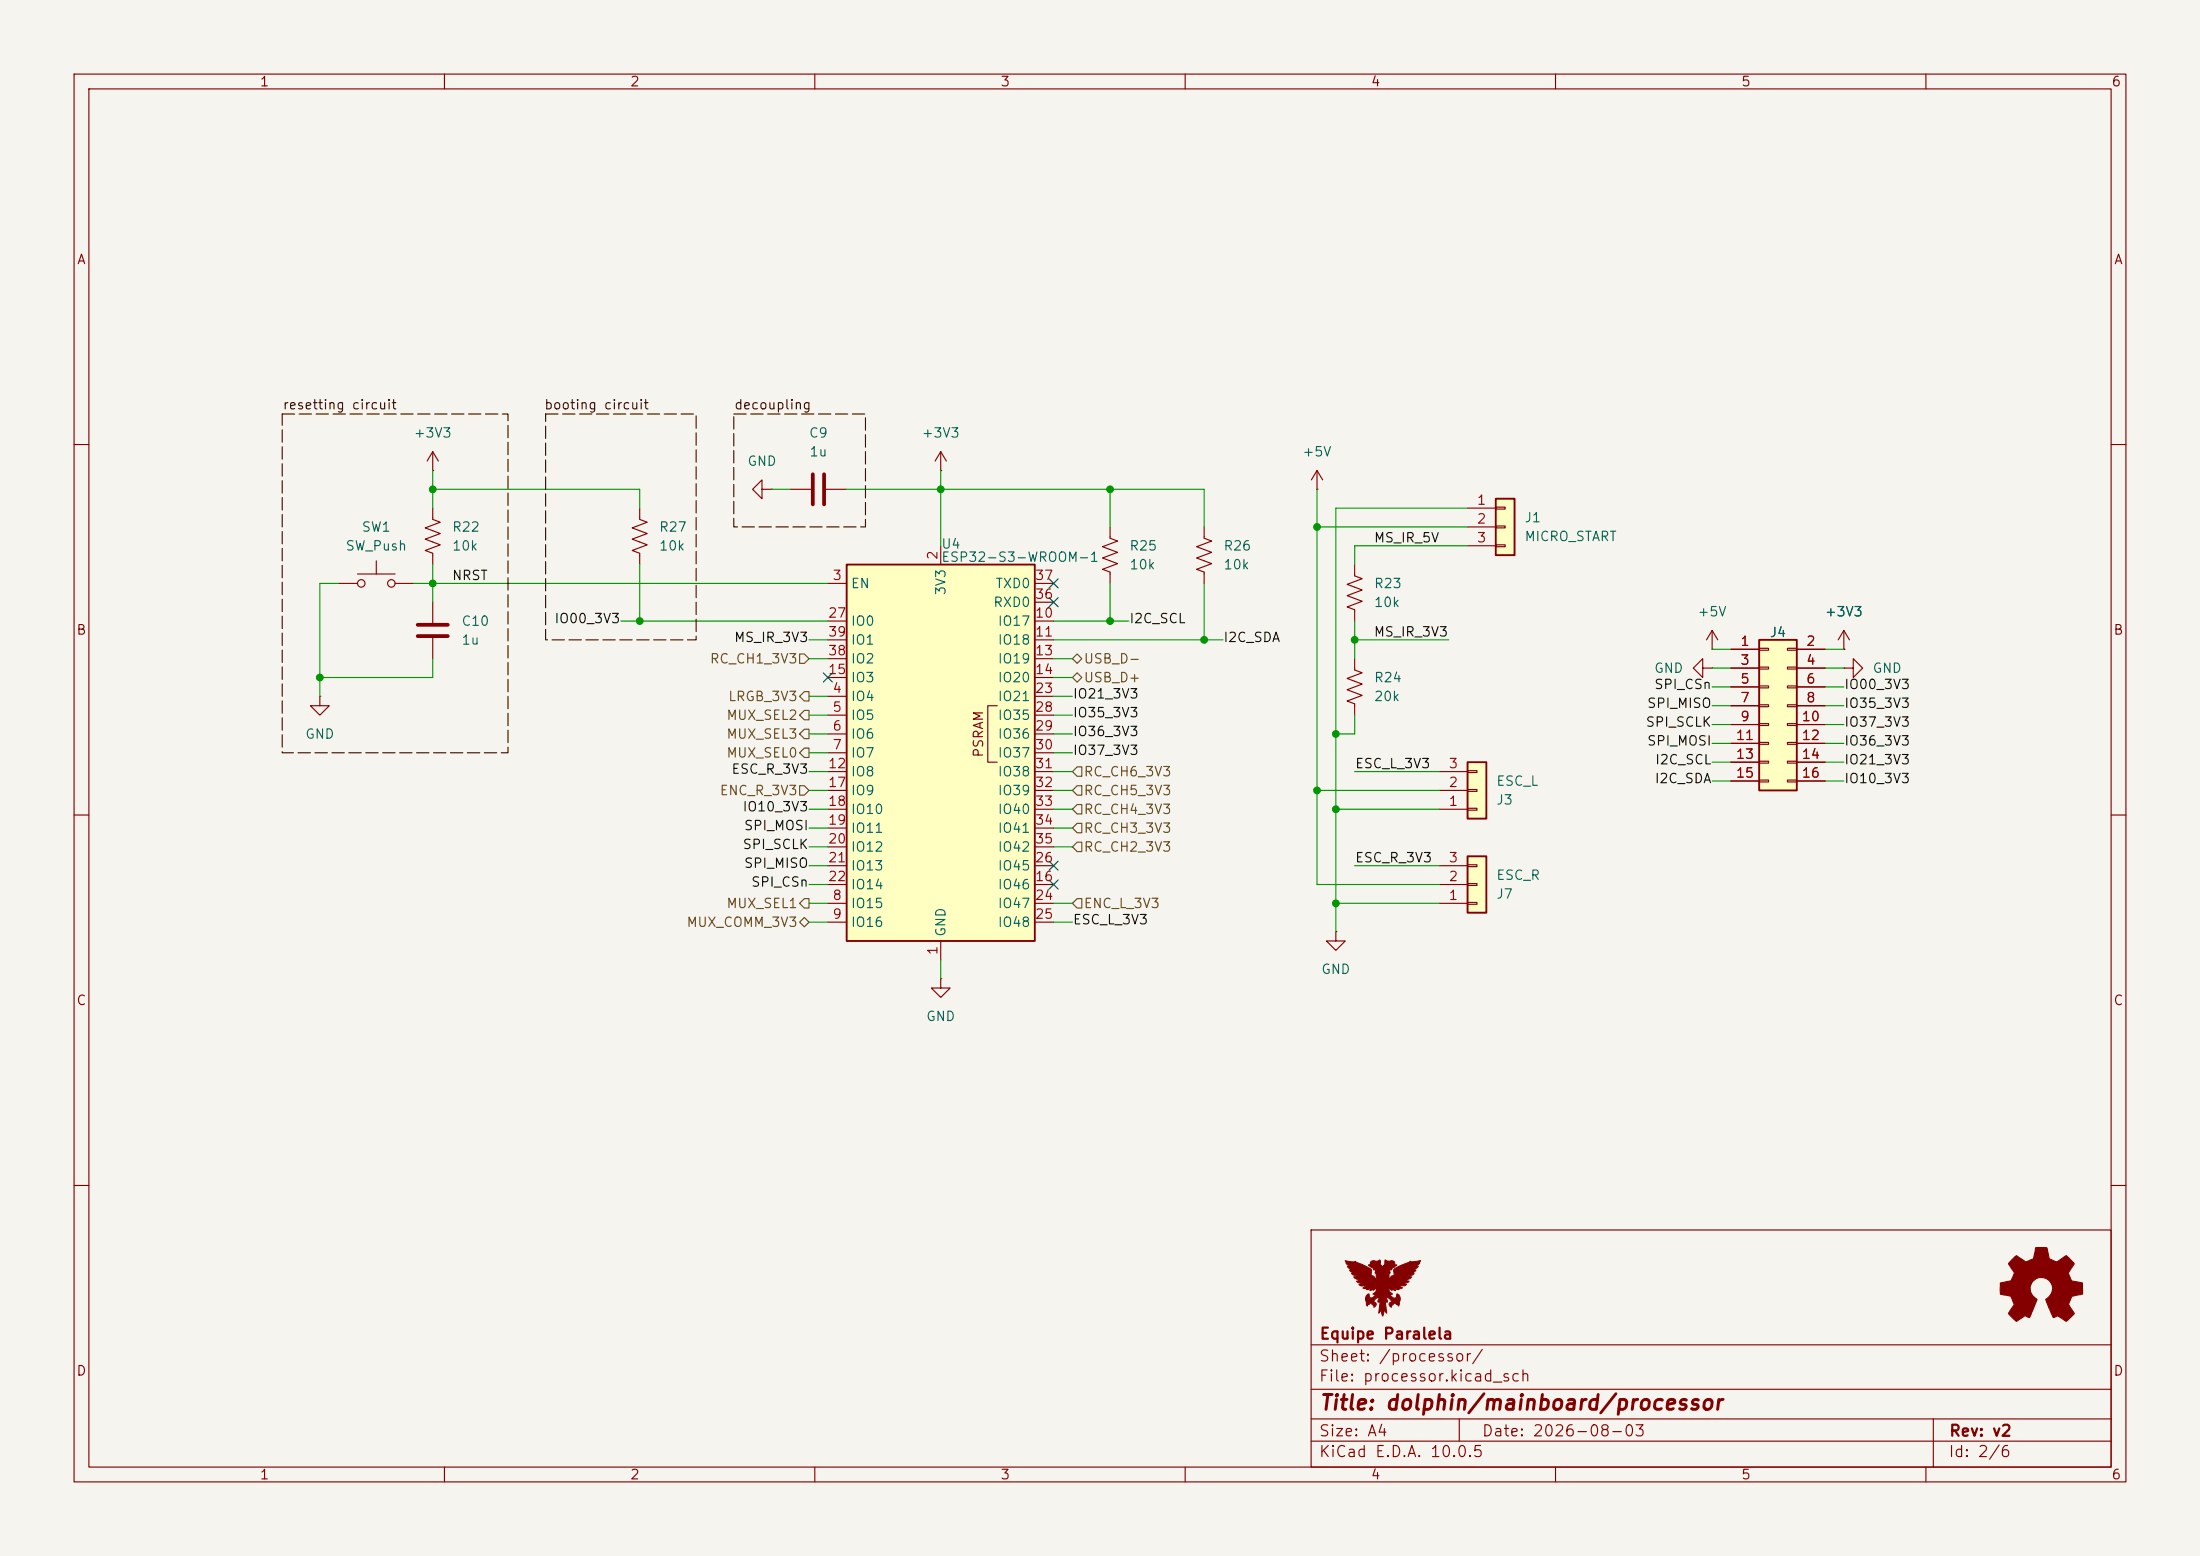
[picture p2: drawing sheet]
<svg xmlns="http://www.w3.org/2000/svg" width="297mm" height="210mm" viewBox="0 0 297 210" stroke-linecap="round" stroke-linejoin="round" font-family="sans-serif">
<path d="M0 0h297v210h-297z" fill="#f5f4ef" stroke="#f5f4ef" stroke-width=".14"/>
<g fill="none" stroke="#840000" stroke-width=".15">
<path d="M10 10h277v190h-277zM12 12h273v186h-273zM60 10v2M110 10v2M160 10v2M210 10v2M260 10v2M10 60h2M127 63.5h.1M127 61l-.8 1.2M127 61l.8 1.2M127 61v2.5"/>
<path d="M285 60h2M43.2 94v1.3h1.2l-1.2 1.2-1.3-1.2h1.3M43.2 94h.1M58.4 81.3v2.8M58.4 86.1v2.8M182.9 88.9v1.5l1 .4-2 .8 2 .7-2 .8 2 .8-2 .7 1 .4v1.5M10 110h2M285 110h2M10 160h2M177 166h108v32h-108zM285 160h2M60 198v2"/>
<path d="M110 198v2M160 198v2M177 194.5h108M177 191.5h108M177 187.5h108M177 181.5h108M197 191.5v3M210 198v2M260 198v2M261 191.5v6.5"/>
</g>
<path d="M56.4 84.3h4.1M56.4 85.9h4.1" fill="none" stroke="#840000" stroke-width=".51"/>
<path d="M201.9 67.3h2.6v7.6h-2.6z" fill="#ffffc2"/>
<path d="M201.9 67.3h2.6v7.6h-2.6z" fill="none" stroke="#840000" stroke-width=".25"/>
<path d="M182.9 76.2v1.5l1 .4-2 .8 2 .7-2 .8 2 .8-2 .7 1 .4v1.5M198.1 68.6h3.8M198.1 71.1h3.8M198.1 73.7h3.8M201.9 68.5h1.3v.2h-1.3zM201.9 71h1.3v.2h-1.3zM201.9 73.5h1.3v.3h-1.3z" fill="none" stroke="#840000" stroke-width=".15"/>
<path d="M198.1 115.6h2.6v7.6h-2.6z" fill="#ffffc2"/>
<path d="M198.1 115.6h2.6v7.6h-2.6z" fill="none" stroke="#840000" stroke-width=".25"/>
<path d="M194.3 119.4h3.8M194.3 116.8h3.8M198.1 119.3h1.3v.2h-1.3zM198.1 116.7h1.3v.3h-1.3zM194.3 121.9h3.8M198.1 121.8h1.3v.2h-1.3z" fill="none" stroke="#840000" stroke-width=".15"/>
<path d="M198.1 102.9h2.6v7.6h-2.6z" fill="#ffffc2"/>
<path d="M198.1 102.9h2.6v7.6h-2.6z" fill="none" stroke="#840000" stroke-width=".25"/>
<g fill="none" stroke="#840000" stroke-width=".15">
<path d="M106.7 66h2.8M111.5 66h2.8M149.9 71.1v1.5l1 .4-2.1 .8 2.1 .7-2.1 .8 2.1 .8-2.1 .7 1.1 .4v1.5M162.6 71.1v1.5l1 .4-2.1 .8 2.1 .7-2.1 .8 2.1 .8-2.1 .7 1.1 .4v1.5M177.8 66h.1M177.8 63.5l-.8 1.3M177.8 63.5l.8 1.3M177.8 63.5v2.5M194.3 109.2h3.8M194.3 106.7h3.8M194.3 104.1h3.8M198.1 109.1h1.3v.2h-1.3z"/>
<path d="M198.1 106.6h1.3v.2h-1.3zM198.1 104h1.3v.3h-1.3z"/>
</g>
<path d="M109.7 64v4.1M111.3 64v4.1" fill="none" stroke="#840000" stroke-width=".51"/>
<path d="M114.3 76.2h25.4v50.8h-25.4z" fill="#ffffc2"/>
<path d="M114.3 76.2h25.4v50.8h-25.4z" fill="none" stroke="#840000" stroke-width=".25"/>
<g fill="none" stroke="#840000" stroke-width=".15">
<path d="M111.8 78.7h2.5M127 73.7v2.5M139.7 78.7h2.5M111.8 94h2.5M111.8 96.5h2.5M111.8 99.1h2.5M111.8 83.8h2.5M111.8 86.4h2.5M111.8 88.9h2.5M111.8 91.4h2.5M134.6 95.3h-1.3v7.6h1.3M139.7 94h2.5"/>
<path d="M139.7 96.5h2.5M139.7 99.1h2.5M139.7 83.8h2.5M139.7 86.4h2.5M139.7 88.9h2.5M139.7 91.4h2.5M139.7 81.3h2.5M229.9 90.2v1.2l-1.3-1.2 1.3-1.3v1.3h1.2M231.1 90.2h.1M231.1 87.6h.1M231.1 85.1l.8 1.3M231.1 85.1l-.7 1.3"/>
<path d="M231.1 85.1v2.5M248.9 90.2h1.3v1.2l1.3-1.2-1.3-1.3v1.3M248.9 90.2h.1M248.9 87.6h.1M248.9 85.1l-.7 1.3M248.9 85.1l.8 1.3M248.9 85.1v2.5M111.8 101.6h2.5M111.8 104.1h2.5M111.8 119.4h2.5M111.8 106.7h2.5M111.8 109.2h2.5"/>
<path d="M111.8 111.8h2.5M111.8 114.3h2.5M111.8 116.8h2.5M139.7 101.6h2.5M139.7 104.1h2.5M139.7 119.4h2.5M139.7 106.7h2.5M139.7 109.2h2.5M139.7 111.8h2.5M139.7 114.3h2.5M139.7 116.8h2.5M111.8 121.9h2.5"/>
<path d="M111.8 124.5h2.5M127 132.1v1.3h1.3l-1.3 1.2-1.3-1.2h1.3M127 132.1h.1M127 127v2.5M139.7 121.9h2.5M139.7 124.5h2.5M180.3 125.7v1.3h1.3l-1.3 1.3-1.2-1.3h1.2M180.3 125.7h.1"/>
</g>
<path d="M181.6 170.1l.1 .1a1.56 1.56 0 0 0 1.2 0l1.4 .6a1.21 1.21 0 0 1 .9 .7v.2a.38 .38 0 0 0 .3 .6l.3 .5v-.9l-.2-.1a.22 .22 0 0 0 .1-.3 .22 .22 0 0 0-.2-.1l-.2-.3-.5-.3 .7 .1-.1-.1h-.6l-.1-.1 .5 .1v-.1h-.2v-.1l.7 .1v-.1h-.7a.47 .47 0 0 1 .3-.4 .47 .47 0 0 1 .5 0l.4-.1a.39 .39 0 0 1 .1 .5l.4 .4v-.1l1.3-.1-1.3 .1 .2-.2h1.3h-1.3l.1-.1h.7v-.1l-.7 .1v-.5l.6 .1a.48 .48 0 0 1 .5 0 .48 .48 0 0 1 .2 .5h.3l-.6 .4-.1 .3a.25 .25 0 0 0-.3 .1 .25 .25 0 0 0 .1 .3l-.2 .1v.8l.1-.1a.61 .61 0 0 1 .5-.5l.1-.1a.66 .66 0 0 1 .5-1l1.7-.8a.42 .42 0 0 0 .6 .1l.8-.2-.3 .5-.7 .4 .7-.1-.3 .3-.4 .2h.3a.41 .41 0 0 1-.5 .4l.3 .1a.37 .37 0 0 1-.5 .3h-.5l.7 .1a.97 .97 0 0 1-.9 .4l.5 .2a1 1 0 0 1-1 .1l.7 .3a.87 .87 0 0 1-1.1 .1l.5 .4-.3 .1-.3-.1 .2 .2a.69 .69 0 0 1-.7-.2l.2 .4-.5-.3v.3l-.4-.3a.76 .76 0 0 0 .5 .7l-.3 .2a.53 .53 0 0 0 .8 .2l.1-.4a.81 .81 0 0 1 .3 1.3 .22 .22 0 0 1 .1 .2 .22 .22 0 0 1-.2 .1l-.2-.1h-.1a.28 .28 0 0 0-.2-.2 .28 .28 0 0 0-.3 .2l-.2 .2 .1 .1a.38 .38 0 0 1-.4-.3 .38 .38 0 0 1 .3-.4l-.2-.4-.5-.4 .1 .5a.19 .19 0 0 1 .1 .3 .19 .19 0 0 1-.3 0l.2 1.5-.3-.5-.2 .9-.2-.9-.4 .5 .2-1.5a.19 .19 0 0 1-.3 0 .19 .19 0 0 1 .1-.3l.1-.5-.3 .3a.55 .55 0 0 0-.4 .5 .36 .36 0 0 1 .3 .4 .36 .36 0 0 1-.3 .3l-.1-.3h-.1l-.2-.2-.4 .2-.1 .2-.1-.5a.75 .75 0 0 1 .3-1.1 .39 .39 0 0 0 .3 .5 .39 .39 0 0 0 .5-.3l.1-.2-.4-.1a.79 .79 0 0 0 .5-.8l-.4 .3v-.2l-.5 .3 .2-.4-.5 .3-.2-.1 .2-.2-.3 .1h-.3l.5-.5a.81 .81 0 0 1-1-.1l.6-.2h-.7l-.3-.2 .5-.2a.88 .88 0 0 1-.8-.4h.6a1.3 1.3 0 0 1-.9-.4l.3-.1-.5-.2-.1-.2h.4l-.5-.2-.2-.3 .6 .1-.7-.4z" fill="#840000" stroke="#840000" stroke-width=".14"/>
<path d="M271.7 170l.5-.5 1.2 .8 .3-.1 .8-.3 .3-1.5h1.3h.2l.4 1.5 1 .4 1.3-.8 1 1-.8 1.4 .5 1 1.4 .3 .1 1.5-1.5 .2v.2l-.5 1 .8 1.2-.1 .1-1 .9-1.1-.7-.6 .2-1-2.4a1.54 1.54 0 0 0 .3-2.7 1.54 1.54 0 0 0-2.4 1.1 1.97 1.97 0 0 0 .9 1.6l-1 2.4-.6-.2-1.2 .7-1.1-1 .8-1.2-.4-1.1-1.4-.4v-1.4l1.2-.3a.83 .83 0 0 0 .5-.7l.2-.4-.9-1.3z" fill="#840000" stroke="#840000" stroke-width=".15"/>
<path d="M237.5 86.4h5.1v20.3h-5.1z" fill="#ffffc2"/>
<path d="M237.5 86.4h5.1v20.3h-5.1z" fill="none" stroke="#840000" stroke-width=".25"/>
<g fill="none" stroke="#840000" stroke-width=".15">
<path d="M45.7 78.7h2.6M48.3 77.5h5M50.8 75.7v1.8M53.3 78.7h2.6M58.4 68.6v1.5l1 .4-2 .7 2 .8-2 .8 2 .7-2 .8 1 .4v1.5M58.4 63.5h.1M58.4 61v2.5M58.4 61l-.7 1.2M58.4 61l.8 1.2M86.4 68.6v1.5l1 .4-2.1 .7 2.1 .8-2.1 .8 2.1 .7-2.1 .8 1.1 .4v1.5M102.9 66v-1.2l-1.3 1.2 1.3 1.3v-1.3h1.2M104.1 66h.1"/>
<path d="M233.7 87.6h3.8M233.7 90.2h3.8M233.7 92.7h3.8M233.7 95.3h3.8M233.7 97.8h3.8M237.5 87.5h1.3v.3h-1.3zM237.5 90h1.3v.3h-1.3zM237.5 92.6h1.3v.2h-1.3zM237.5 95.1h1.3v.3h-1.3zM237.5 97.7h1.3v.2h-1.3zM241.3 87.5h1.3v.3h-1.3zM241.3 90h1.3v.3h-1.3z"/>
<path d="M241.3 92.6h1.3v.2h-1.3zM241.3 95.1h1.3v.3h-1.3zM241.3 97.7h1.3v.2h-1.3zM242.6 87.6h3.8M242.6 90.2h3.8M242.6 92.7h3.8M242.6 95.3h3.8M242.6 97.8h3.8M248.9 87.6h.1M233.7 100.3h3.8M233.7 102.9h3.8M233.7 105.4h3.8"/>
<path d="M237.5 100.2h1.3v.3h-1.3zM237.5 102.7h1.3v.3h-1.3zM237.5 105.3h1.3v.2h-1.3zM241.3 100.2h1.3v.3h-1.3zM241.3 102.7h1.3v.3h-1.3zM241.3 105.3h1.3v.2h-1.3zM242.6 100.3h3.8M242.6 102.9h3.8M242.6 105.4h3.8"/>
<circle cx="48.8" cy="78.7" r=".51"/>
<circle cx="52.8" cy="78.7" r=".51"/>
</g>
<g fill="none" stroke="#725600" stroke-width=".15">
<path d="M107.9 94l.7-.7h.6v1.3h-.6zM107.9 88.3h.7l.6 .6-.6 .6h-.7zM108.6 98.4h.6v1.3h-.6l-.7-.6zM108.6 95.9h.6v1.3h-.6l-.7-.7zM144.8 88.9l.6-.6 .6 .6-.6 .6zM145.4 90.8l.6 .6-.6 .7-.6-.7zM107.9 106h.7l.6 .7-.6 .6h-.7zM108.6 101h.6v1.2h-.6l-.7-.6zM145.4 103.5h.6v1.3h-.6l-.6-.7zM145.4 111.1h.6v1.3h-.6l-.6-.6zM145.4 113.7h.6v1.2h-.6l-.6-.6zM145.4 106h.6v1.3h-.6l-.6-.6z"/>
<path d="M145.4 108.6h.6v1.3h-.6l-.6-.7zM107.9 124.5l.7-.7 .6 .7-.6 .6zM108.6 121.3h.6v1.3h-.6l-.7-.7zM145.4 121.3h.6v1.3h-.6l-.6-.7z"/>
</g>
<g fill="none" stroke="#009600" stroke-width=".15">
<path d="M45.7 78.7h-2.5v15.3M55.9 78.7h55.9M58.4 63.5v5.1M58.4 76.2v5.1M58.4 66h28v2.6M86.4 76.2v7.6M104.1 66h2.6M114.3 66h48.3v5.1M127 63.5v10.2M149.9 66v5.1M149.9 78.7v5.1M162.6 78.7v7.7"/>
<path d="M177.8 66v53.4h16.5M177.8 71.1h20.3M198.1 68.6h-17.8v57.1M198.1 73.7h-15.2v2.5M58.4 88.9v2.5h-15.2M83.8 83.8h28M109.2 99.1h2.6M109.2 94h2.6M109.2 96.5h2.6M109.2 86.4h2.6M109.2 88.9h2.6M142.2 83.8h10.2"/>
<path d="M142.2 99.1h2.6M142.2 94h2.6M142.2 96.5h2.6M142.2 91.4h2.6M142.2 86.4h22.9M142.2 88.9h2.6M182.9 96.5v2.6h-2.6M182.9 86.4h12.7M182.9 83.8v5.1M231.1 90.2h2.6M231.1 95.3h2.6M231.1 87.6h2.6"/>
<path d="M231.1 92.7h2.6M231.1 97.8h2.6M246.4 90.2h2.5M246.4 95.3h2.5M246.4 87.6h2.5M246.4 92.7h2.5M246.4 97.8h2.5M109.2 111.8h2.6M109.2 109.2h2.6M109.2 116.8h2.6M109.2 114.3h2.6M109.2 101.6h2.6"/>
<path d="M109.2 104.1h2.6M109.2 106.7h2.6M109.2 119.4h2.6M142.2 111.8h2.6M142.2 109.2h2.6M142.2 114.3h2.6M142.2 101.6h2.6M142.2 104.1h2.6M142.2 106.7h2.6M177.8 106.7h16.5M180.3 109.2h14M182.9 116.8h11.4"/>
<path d="M182.9 104.1h11.4M231.1 102.9h2.6M231.1 105.4h2.6M231.1 100.3h2.6M246.4 102.9h2.5M246.4 105.4h2.5M246.4 100.3h2.5M109.2 121.9h2.6M109.2 124.5h2.6M127 129.5v2.6M142.2 121.9h2.6M142.2 124.5h2.6"/>
<path d="M180.3 121.9h14"/>
</g>
<path d="M141.6 78.1l1.2 1.2M142.8 78.1l-1.2 1.2M111.2 90.8l1.2 1.2M112.4 90.8l-1.2 1.2M141.6 80.7l1.2 1.2M142.8 80.7l-1.2 1.2M141.6 116.2l1.2 1.2M141.6 118.8l1.2 1.2M142.8 116.2l-1.2 1.2M142.8 118.8l-1.2 1.2" fill="none" stroke="#000084" stroke-width=".15"/>
<path d="M38.1 55.9h30.5v45.7h-30.5zM73.7 55.9h20.3v30.5h-20.3zM99.1 55.9h17.7v15.2h-17.7z" fill="none" stroke="#480000" stroke-width=".15" stroke-dasharray="1.7 .6"/>
<g fill="#009600" stroke="#009600" stroke-width=".14">
<circle cx="58.4" cy="66" r=".46"/>
<circle cx="58.4" cy="78.7" r=".46"/>
<circle cx="86.4" cy="83.8" r=".46"/>
<circle cx="43.2" cy="91.4" r=".46"/>
<circle cx="180.3" cy="99.1" r=".46"/>
<circle cx="177.8" cy="71.1" r=".46"/>
<circle cx="182.9" cy="86.4" r=".46"/>
<circle cx="162.6" cy="86.4" r=".46"/>
<circle cx="127" cy="66" r=".46"/>
<circle cx="149.9" cy="83.8" r=".46"/>
<circle cx="149.9" cy="66" r=".46"/>
<circle cx="177.8" cy="106.7" r=".46"/>
<circle cx="180.3" cy="109.2" r=".46"/>
<circle cx="180.3" cy="121.9" r=".46"/>
</g>
<text font-size="2" fill="#840000" x="178" y="190.8">Title: dolphin/mainboard/processor</text>
<g font-size="1.5" fill="#840000">
<text x="178" y="184.1">Sheet: /processor/</text>
<text x="178" y="181.1">Equipe Paralela</text>
<text x="178" y="186.8">File: processor.kicad_sch</text>
<text x="178" y="197">KiCad E.D.A. 10.0.5</text>
<text x="178" y="194.2">Size: A4</text>
<text x="200" y="194.2">Date: 2026-08-03</text>
<text x="263" y="197">Id: 2/6</text>
<text x="263" y="194.2">Rev: v2</text>
</g>
<g font-size="1.3" fill="#840000">
<text x="35" y="12">1</text>
<text x="85" y="12">2</text>
<text x="135" y="12">3</text>
<text x="185" y="12">4</text>
<text x="235" y="12">5</text>
<text x="285" y="12">6</text>
<text x="10.3" y="36">A</text>
<text x="285.3" y="36">A</text>
<text x="10.2" y="86">B</text>
<text x="285.2" y="86">B</text>
<text x="133" y="102.3" transform="rotate(-90 133 102.3)">PSRAM</text>
<text x="10.2" y="136">C</text>
<text x="285.2" y="136">C</text>
<text x="10.2" y="186">D</text>
<text x="285.2" y="186">D</text>
<text x="35" y="200">1</text>
<text x="85" y="200">2</text>
<text x="135" y="200">3</text>
<text x="185" y="200">4</text>
<text x="235" y="200">5</text>
<text x="285" y="200">6</text>
</g>
<g font-size="1.3" fill="#480000">
<text x="38.1" y="55.6">resetting circuit</text>
<text x="73.4" y="55.6">booting circuit</text>
<text x="99" y="55.6">decoupling</text>
</g>
<g font-size="1.3" fill="#006464">
<text x="55.8" y="59.4">+3V3</text>
<text x="109.1" y="59.4">C9</text>
<text x="124.3" y="59.4">+3V3</text>
<text x="100.8" y="63.2">GND</text>
<text x="109.2" y="61.9">1u</text>
<text x="175.7" y="61.9">+5V</text>
<text x="205.7" y="70.8">J1</text>
<text x="46.6" y="74.6">SW_Push</text>
<text x="48.7" y="72.1">SW1</text>
<text x="60.9" y="72.1">R22</text>
<text x="60.9" y="74.6">10k</text>
<text x="88.9" y="72.1">R27</text>
<text x="88.9" y="74.6">10k</text>
<text x="127" y="74.4">U4</text>
<text x="127" y="76.1">ESP32-S3-WROOM-1</text>
<text x="152.4" y="74.6">R25</text>
<text x="152.4" y="77.2">10k</text>
<text x="165.1" y="74.6">R26</text>
<text x="165.1" y="77.2">10k</text>
<text x="205.7" y="73.4">MICRO_START</text>
<text x="114.8" y="79.7">EN</text>
<text x="128" y="80.4" transform="rotate(-90 128 80.4)">3V3</text>
<text x="134" y="82.2">RXD0</text>
<text x="134.3" y="79.7">TXD0</text>
<text x="185.4" y="79.7">R23</text>
<text x="185.4" y="82.2">10k</text>
<text x="229.1" y="83.5">+5V</text>
<text x="246.3" y="83.5">+3V3</text>
<text x="62.2" y="84.8">C10</text>
<text x="62.2" y="87.3">1u</text>
<text x="114.8" y="84.8">IO0</text>
<text x="114.8" y="89.9">IO2</text>
<text x="114.8" y="87.3">IO1</text>
<text x="134.6" y="84.8">IO17</text>
<text x="134.6" y="87.3">IO18</text>
<text x="134.6" y="89.9">IO19</text>
<text x="238.8" y="86.3">J4</text>
<text x="114.8" y="94.9">IO4</text>
<text x="114.8" y="92.4">IO3</text>
<text x="134.6" y="92.4">IO20</text>
<text x="134.6" y="94.9">IO21</text>
<text x="185.4" y="92.4">R24</text>
<text x="185.4" y="94.9">20k</text>
<text x="223.2" y="91.1">GND</text>
<text x="252.7" y="91.1">GND</text>
<text x="41.1" y="100">GND</text>
<text x="114.8" y="97.5">IO5</text>
<text x="114.8" y="100">IO6</text>
<text x="134.6" y="97.5">IO35</text>
<text x="134.6" y="100">IO36</text>
<text x="114.8" y="102.6">IO7</text>
<text x="114.8" y="105.1">IO8</text>
<text x="114.8" y="107.6">IO9</text>
<text x="134.6" y="102.6">IO37</text>
<text x="134.6" y="105.1">IO38</text>
<text x="134.6" y="107.6">IO39</text>
<text x="201.9" y="106.4">ESC_L</text>
<text x="114.8" y="110.2">IO10</text>
<text x="114.8" y="112.7">IO11</text>
<text x="134.6" y="110.2">IO40</text>
<text x="134.6" y="112.7">IO41</text>
<text x="201.9" y="108.9">J3</text>
<text x="114.8" y="115.3">IO12</text>
<text x="114.8" y="117.8">IO13</text>
<text x="134.6" y="117.8">IO45</text>
<text x="134.6" y="115.3">IO42</text>
<text x="201.9" y="119.1">ESC_R</text>
<text x="114.8" y="122.9">IO15</text>
<text x="114.8" y="125.4">IO16</text>
<text x="114.8" y="120.3">IO14</text>
<text x="134.6" y="120.3">IO46</text>
<text x="134.6" y="122.9">IO47</text>
<text x="134.6" y="125.4">IO48</text>
<text x="201.9" y="121.6">J7</text>
<text x="128" y="126.5" transform="rotate(-90 128 126.5)">GND</text>
<text x="178.3" y="131.8">GND</text>
<text x="124.9" y="138.1">GND</text>
</g>
<g font-size="1.3" fill="#a90000">
<text x="199.3" y="68.4">1</text>
<text x="199.3" y="71">2</text>
<text x="126.9" y="75.7" transform="rotate(-90 126.9 75.7)">2</text>
<text x="199.3" y="73.5">3</text>
<text x="111.7" y="83.7">27</text>
<text x="112.3" y="78.6">3</text>
<text x="139.6" y="83.7">10</text>
<text x="139.6" y="81.1">36</text>
<text x="139.6" y="78.6">37</text>
<text x="111.7" y="88.8">38</text>
<text x="111.7" y="86.2">39</text>
<text x="139.6" y="86.2">11</text>
<text x="139.6" y="88.8">13</text>
<text x="234.9" y="87.5">1</text>
<text x="243.7" y="87.5">2</text>
<text x="111.7" y="91.3">15</text>
<text x="112.3" y="93.8">4</text>
<text x="139.6" y="91.3">14</text>
<text x="139.6" y="93.8">23</text>
<text x="234.9" y="90">3</text>
<text x="234.9" y="92.6">5</text>
<text x="234.9" y="95.1">7</text>
<text x="243.7" y="90">4</text>
<text x="243.7" y="92.6">6</text>
<text x="243.7" y="95.1">8</text>
<text x="112.3" y="96.4">5</text>
<text x="112.3" y="98.9">6</text>
<text x="112.3" y="101.5">7</text>
<text x="139.6" y="96.4">28</text>
<text x="139.6" y="98.9">29</text>
<text x="139.6" y="101.5">30</text>
<text x="234.2" y="100.2">11</text>
<text x="234.9" y="97.7">9</text>
<text x="243.1" y="97.7">10</text>
<text x="243.1" y="100.2">12</text>
<text x="111.7" y="104">12</text>
<text x="111.7" y="106.5">17</text>
<text x="139.6" y="104">31</text>
<text x="139.6" y="106.5">32</text>
<text x="195.5" y="106.5">2</text>
<text x="195.5" y="104">3</text>
<text x="234.2" y="102.7">13</text>
<text x="234.2" y="105.3">15</text>
<text x="243.1" y="102.7">14</text>
<text x="243.1" y="105.3">16</text>
<text x="111.7" y="109.1">18</text>
<text x="111.7" y="111.6">19</text>
<text x="139.6" y="109.1">33</text>
<text x="139.6" y="111.6">34</text>
<text x="195.5" y="109.1">1</text>
<text x="111.7" y="114.2">20</text>
<text x="111.7" y="116.7">21</text>
<text x="111.7" y="119.2">22</text>
<text x="139.6" y="119.2">16</text>
<text x="139.6" y="116.7">26</text>
<text x="139.6" y="114.2">35</text>
<text x="195.5" y="119.2">2</text>
<text x="195.5" y="116.7">3</text>
<text x="112.3" y="121.8">8</text>
<text x="112.3" y="124.3">9</text>
<text x="139.6" y="121.8">24</text>
<text x="139.6" y="124.3">25</text>
<text x="195.5" y="121.8">1</text>
<text x="126.9" y="129" transform="rotate(-90 126.9 129)">1</text>
</g>
<g font-size="1.3" fill="#0f0f0f">
<text x="185.4" y="73.5">MS_IR_5V</text>
<text x="60.9" y="78.6">NRST</text>
<text x="74.8" y="84.4">IO00_3V3</text>
<text x="99" y="87">MS_IR_3V3</text>
<text x="152.4" y="84.4">I2C_SCL</text>
<text x="165.1" y="87">I2C_SDA</text>
<text x="185.4" y="86.2">MS_IR_3V3</text>
<text x="144.8" y="94.6">IO21_3V3</text>
<text x="222.3" y="95.9">SPI_MISO</text>
<text x="223.2" y="93.3">SPI_CSn</text>
<text x="248.9" y="93.3">IO00_3V3</text>
<text x="248.9" y="95.9">IO35_3V3</text>
<text x="144.8" y="97.1">IO35_3V3</text>
<text x="144.8" y="99.7">IO36_3V3</text>
<text x="222.1" y="98.4">SPI_SCLK</text>
<text x="222.3" y="100.9">SPI_MOSI</text>
<text x="248.9" y="98.4">IO37_3V3</text>
<text x="248.9" y="100.9">IO36_3V3</text>
<text x="98.7" y="104.8">ESC_R_3V3</text>
<text x="144.8" y="102.2">IO37_3V3</text>
<text x="182.9" y="104">ESC_L_3V3</text>
<text x="223.3" y="106">I2C_SDA</text>
<text x="223.4" y="103.5">I2C_SCL</text>
<text x="248.9" y="106">IO10_3V3</text>
<text x="248.9" y="103.5">IO21_3V3</text>
<text x="100.2" y="109.8">IO10_3V3</text>
<text x="100.3" y="112.4">SPI_MOSI</text>
<text x="100.2" y="114.9">SPI_SCLK</text>
<text x="100.3" y="117.5">SPI_MISO</text>
<text x="101.3" y="120">SPI_CSn</text>
<text x="182.9" y="116.7">ESC_R_3V3</text>
<text x="144.8" y="125.1">ESC_L_3V3</text>
</g>
<g font-size="1.3" fill="#725600">
<text x="95.7" y="89.9">RC_CH1_3V3</text>
<text x="146.2" y="89.9">USB_D-</text>
<text x="98.2" y="94.9">LRGB_3V3</text>
<text x="146.2" y="92.4">USB_D+</text>
<text x="98" y="100">MUX_SEL3</text>
<text x="98" y="97.5">MUX_SEL2</text>
<text x="97.1" y="107.6">ENC_R_3V3</text>
<text x="98" y="102.6">MUX_SEL0</text>
<text x="146.2" y="105.1">RC_CH6_3V3</text>
<text x="146.2" y="107.6">RC_CH5_3V3</text>
<text x="146.2" y="112.7">RC_CH3_3V3</text>
<text x="146.2" y="110.2">RC_CH4_3V3</text>
<text x="146.2" y="115.3">RC_CH2_3V3</text>
<text x="92.6" y="125.4">MUX_COMM_3V3</text>
<text x="98" y="122.9">MUX_SEL1</text>
<text x="146.2" y="122.9">ENC_L_3V3</text>
</g>
</svg>
